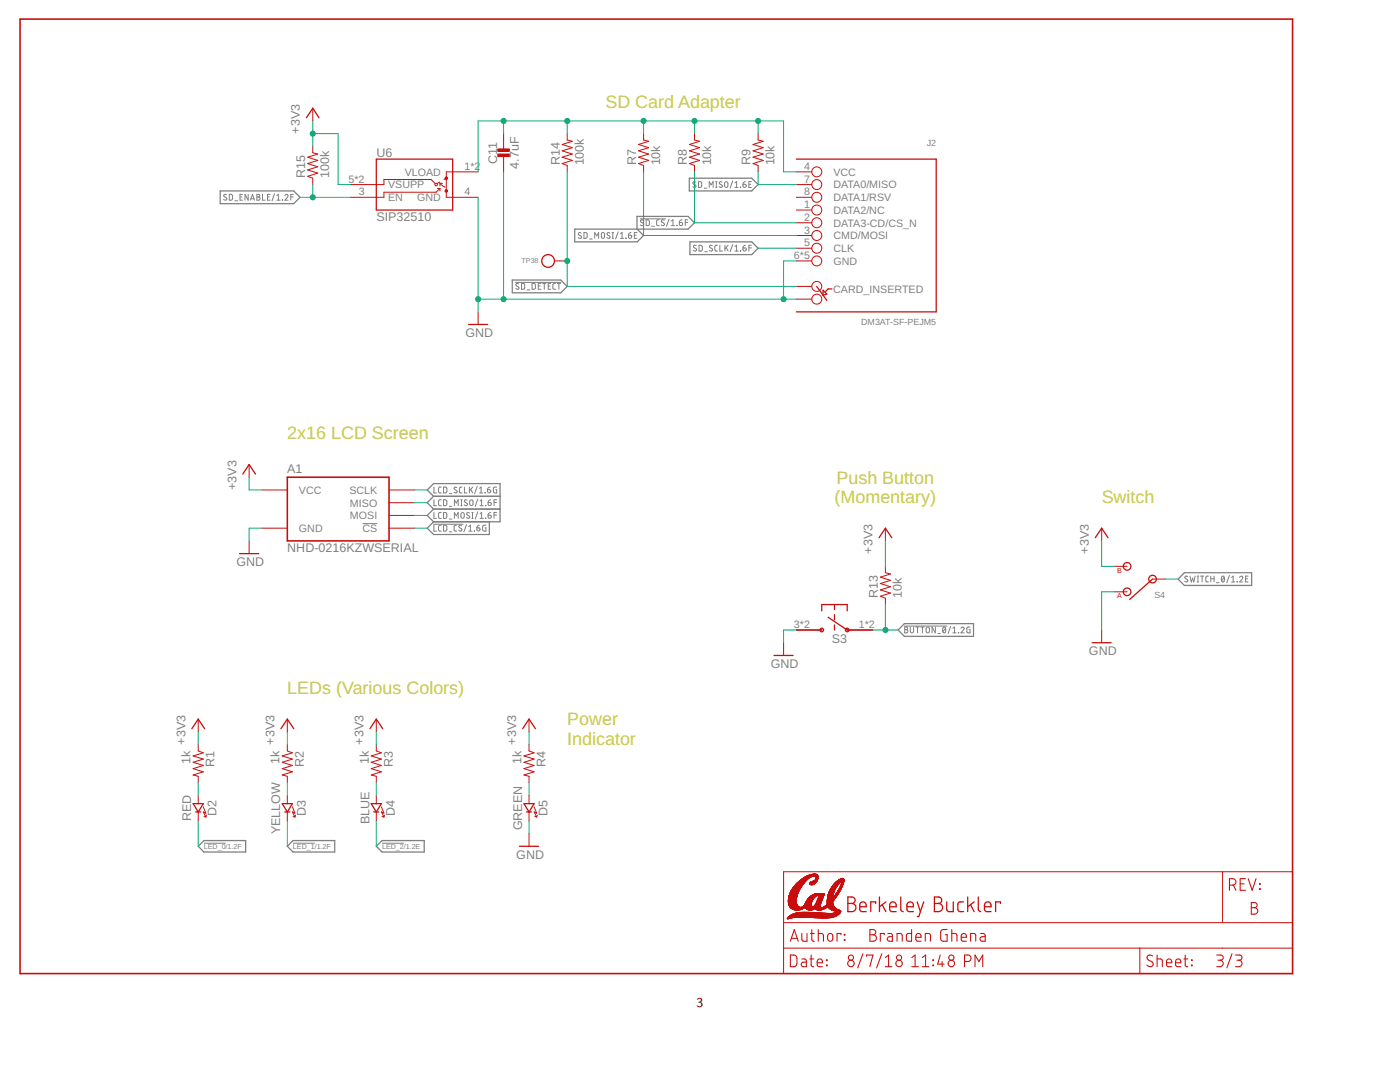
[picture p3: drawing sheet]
<svg xmlns="http://www.w3.org/2000/svg" width="279mm" height="216mm" viewBox="0 0 279 216" stroke-linecap="round" stroke-linejoin="round" font-family="sans-serif">
<g fill="none" stroke="#808080" stroke-width=".2">
<path d="M45.2 38.9l-.3-.1-.2 .1v.3l.4 .3a.32 .32 0 0 1 0 .5 .32 .32 0 0 1-.5-.2M45.8 38.8h.4l.2 .3v.5l-.2 .3h-.4zM47.9 39.3h.4M48.4 38.8h-.5v1.1h.5M49.5 38.8v1.1l-.6-1.1v1.1M50 39.9l.4-1.1 .4 1.1M50.1 39.7h.6M51.3 38.8l.5 .1v.3l-.2 .1 .3 .3-.2 .3h-.4zM51.3 39.3h.3M52.4 38.8v1.1h.5M53.4 39.3h.4M53.9 38.8h-.5v1.1h.5"/>
<path d="M54.8 38.7l-.5 1.4M55.2 39.9h.7M55.2 39l.4-.2v1.1M56.3 39.9h.1M56.9 39a.32 .32 0 0 1 .4-.2 .32 .32 0 0 1 .1 .5l-.5 .6h.6M58 39.3h.5M58.5 38.8h-.5v1.1M138.8 36.3h-.3l-.2 .2 .6 .5a.33 .33 0 0 1-.2 .4 .33 .33 0 0 1-.4-.1M139.4 36.2l.4 .1 .2 .1v.8l-.2 .2h-.4zM140.5 37.5h.6M141.5 37.4v-1.2l.4 .7 .4-.7v1.2M142.8 36.2h.3"/>
<path d="M142.8 37.4h.3M143 36.2v1.2M144.1 36.3l-.3-.1-.2 .2v.2l.4 .3a.3 .3 0 0 1 .1 .5 .3 .3 0 0 1-.5-.1h-.1M144.7 36.3h.3l.3 .3-.1 .6-.2 .2-.3-.1-.1-.2zM146.2 36.1l-.5 1.4M146.7 37.4h.6M146.7 36.5l.3-.3v1.2M147.8 37.4h.1M148.3 36.8h.4a.32 .32 0 0 1 .2 .3 .32 .32 0 0 1-.3 .3 .32 .32 0 0 1-.3-.3zM148.8 36.2a.51 .51 0 0 0-.5 .6M149.5 36.8h.3M150 36.2h-.5v1.2h.5"/>
<path d="M46.9 40.1h.5M102.9 56.3h9M103.5 56.7l-.4-.1-.1 .2 .5 .5a.32 .32 0 0 1-.2 .4 .32 .32 0 0 1-.4-.1M104.1 56.6h.4l.2 .1v.8l-.2 .2h-.4zM105.2 57.8h.5M106.2 56.6h.5l.1 .1v.8l-.1 .2h-.5zM107.4 57.1h.4M107.9 56.6h-.5v1.1h.5M108.3 56.6h.6M108.6 56.6v1.1M109.4 57.1h.4M109.9 56.6h-.5v1.1h.5"/>
<path d="M110.9 56.6h-.4l-.2 .2 .1 .8 .5 .1M111.2 56.6h.7M111.5 56.6v1.1M116 46.5a.29 .29 0 0 0-.5-.1 .29 .29 0 0 0 0 .5l.5 .3a.33 .33 0 0 1-.2 .4 .33 .33 0 0 1-.4-.2M116.5 46.4h.5l.2 .2v.8l-.2 .1-.5 .1zM117.7 47.7h.5M118.7 47.6v-1.2l.4 .7 .4-.7v1.2M120.1 46.5l.3-.1 .2 .2v.8l-.2 .2-.4-.2zM121.7 46.5a.29 .29 0 0 0-.4-.1 .29 .29 0 0 0 0 .5l.4 .3a.33 .33 0 0 1-.2 .4 .33 .33 0 0 1-.4-.2M122.2 46.4h.2M122.2 47.6h.2M122.3 46.4v1.2"/>
<path d="M123.4 46.3l-.5 1.4M123.8 47.6h.7M123.8 46.7l.3-.3v1.2M124.9 47.6h.1M125.4 46.9h.4a.33 .33 0 0 1 .3 .4 .33 .33 0 0 1-.4 .3 .33 .33 0 0 1-.3-.4zM125.9 46.4a.51 .51 0 0 0-.5 .5M126.6 46.9h.4M127.1 46.4h-.5v1.2h.5M127.8 43.7h5M128.4 44a.28 .28 0 0 0-.5-.1 .28 .28 0 0 0 .1 .4l.3 .2a.3 .3 0 0 1 .1 .5 .3 .3 0 0 1-.5 0l-.1-.1M128.9 43.9h.5l.2 .3v.5l-.2 .3h-.5zM130.1 45.1h.5"/>
<path d="M131.6 43.9h-.4l-.2 .2 .1 .9h.5M132.5 44l-.4-.1-.1 .2 .5 .4a.32 .32 0 0 1-.1 .5 .32 .32 0 0 1-.4-.1M133.5 43.7l-.5 1.4M134 45h.6M134 44.1l.3-.2v1.1M135.1 45h.1M135.6 44.4h.4a.32 .32 0 0 1 .2 .3 .32 .32 0 0 1-.3 .3 .32 .32 0 0 1-.3-.3zM136.1 43.9a.51 .51 0 0 0-.5 .5M136.8 44.4h.5M137.3 43.9h-.5v1.1M139 49l-.3-.1-.3 .2v.2l.5 .3a.32 .32 0 0 1-.1 .5 .32 .32 0 0 1-.4-.1M139.5 48.9l.5 .1 .2 .3v.5l-.2 .3h-.5z"/>
<path d="M140.6 50.2h.6M142.2 49h-.4l-.2 .2 .5 .4a.32 .32 0 0 1-.1 .5 .32 .32 0 0 1-.4-.1M143.2 48.9l-.4 .1-.1 .2v.8l.5 .1M143.7 48.9v1.2h.5M144.7 48.9v1.2M144.9 49.4l.4 .7M145.3 48.9l-.6 .8M146.2 48.8l-.5 1.4M146.7 49.2l.3-.3v1.2M146.7 50.1h.6M147.8 50h.1M148.3 49.5h.4a.32 .32 0 0 1 .2 .3 .32 .32 0 0 1-.3 .3 .32 .32 0 0 1-.3-.3z"/>
<path d="M148.8 48.9a.51 .51 0 0 0-.5 .6M149.5 49.5h.5M150 48.9h-.5v1.2M86.6 97.2v1.2h.5M86.6 99.7v1.2h.5M88.1 99.7l-.4 .1-.2 .2v.7l.6 .2M88.1 97.2h-.4l-.2 .3v.7l.6 .2M88.5 99.7l.5 .1 .2 .1v.8l-.2 .2h-.5zM88.5 97.2h.5l.2 .2v.7l-.2 .2-.5 .1zM89.7 98.5h.5M91.2 97.3l-.4-.1-.2 .3 .5 .4a.29 .29 0 0 1 0 .4 .29 .29 0 0 1-.4 0l-.1-.1M92 99.7h.2"/>
<path d="M92.1 99.7v1.2M92.2 97.2h-.4l-.1 .3 .1 .8 .4 .1M92.7 97.2v1.2h.5M93.2 99.8l-.4-.1-.1 .3 .5 .4a.29 .29 0 0 1 0 .5 .29 .29 0 0 1-.4-.1l-.2-.1M93.7 97.2v1.2M93.8 99.9l.2-.2 .4 .2v.7l-.3 .3-.3-.2zM93.9 97.6l.4 .8M94.3 97.2l-.6 .7M95.2 97l-.5 1.5M95.4 99.6l-.6 1.4M95.7 98.4h.6M95.7 97.5l.3-.3v1.2"/>
<path d="M95.8 100l.3-.3v1.2M96.8 98.4h.1M97.3 97.7h.4a.33 .33 0 0 1 .2 .4 .33 .33 0 0 1-.3 .2 .33 .33 0 0 1-.3-.3zM97.8 97.2a.51 .51 0 0 0-.5 .5M97.9 99.7l-.3 .2-.2 .3M99.1 99.7h-.5v1.2M99.1 97.2l-.6 .1v.8l.1 .2 .5 .1v-.7h-.2M72.3 104.5h3M86.5 104.6h5.9M86.6 102.3v1.1h.5M86.6 104.8v1.2h.5M88.1 102.3h-.4l-.2 .2v.8l.6 .1"/>
<path d="M88.1 104.8h-.4l-.2 .3v.7l.6 .2M88.5 102.3h.5l.2 .2v.7l-.2 .2h-.5zM88.5 104.8h.5l.2 .2v.8l-.2 .1-.5 .1zM89.7 101h.5M89.7 103.6h.5M89.7 106.1h.5M90.7 100.9v-1.2l.4 .7 .3-.7v1.2M90.7 103.4v-1.1l.4 .6 .3-.6v1.1M91.1 104.8h-.4l-.1 .3v.7l.5 .2M92 100.9h.2M92.1 102.3h.3l.2 .3v.7l-.2 .1h-.3l-.1-.3zM92.1 104.9l-.4-.1-.1 .3 .5 .4a.29 .29 0 0 1 0 .4 .29 .29 0 0 1-.4 0l-.2-.1"/>
<path d="M93.1 104.7l-.5 1.4M93.6 106h.6M93.6 105.1l.3-.3v1.2M93.7 102.4l-.4-.1-.2 .2 .5 .5a.32 .32 0 0 1 0 .5 .32 .32 0 0 1-.5-.2M94.2 103.4h.2M94.2 102.3h.2M94.3 102.3v1.1M94.7 106h.1M95.2 105.3h.3a.32 .32 0 0 1 .3 .4 .32 .32 0 0 1-.3 .3 .32 .32 0 0 1-.3-.4zM95.4 102.1l-.6 1.5M95.7 104.8l-.4 .2-.1 .3M95.8 100.9h.7"/>
<path d="M95.8 102.5l.3-.2v1.1M95.8 103.4h.7M96.9 100.9h.1M96.9 103.4h.1M97 104.8l-.6 .1-.1 .8 .2 .3h.5v-.7h-.2M97.4 100.2h.4a.32 .32 0 0 1 .3 .4 .32 .32 0 0 1-.4 .3 .32 .32 0 0 1-.3-.3zM97.4 102.8h.4a.32 .32 0 0 1 .3 .3 .32 .32 0 0 1-.4 .3 .32 .32 0 0 1-.3-.3zM97.9 102.3l-.3 .1-.2 .4M98.6 100.2h.5M98.6 102.8h.5M99.1 102.3h-.5v1.1M237 115.1l-.4-.1-.1 .2 .4 .4a.32 .32 0 0 1 0 .5 .32 .32 0 0 1-.5-.1"/>
<path d="M237.5 115l.2 1.1 .3-.7 .3 .7 .2-1.1M238.9 116.1h.3M238.9 115h.3M239.1 115v1.1M239.6 115h.6M239.9 115v1.1M241.2 115h-.4l-.2 .2 .1 .8 .1 .1h.4M241.6 115v1.1M241.6 115.5h.7M242.3 115v1.1M242.8 116.3h.5M243.9 115h.1a.6 .6 0 0 1 .4 .5 .6 .6 0 0 1-.4 .6l-.3-.6z"/>
<path d="M244.3 115.2l-.5 .7M245.3 114.8l-.5 1.5M245.8 116.1h.6M245.8 115.2l.3-.2v1.1M246.9 116.1h.1M247.4 115.2a.32 .32 0 0 1 .4-.2 .32 .32 0 0 1 .1 .5l-.5 .6h.6M248.6 115.5h.4M249.1 115h-.5v1.1h.5M180.5 124.9h8.5M180.6 125.1l.5 .1v.3l-.2 .1 .3 .3-.2 .4h-.4zM180.6 125.6h.3M181.7 125.1v.9l.2 .3 .4-.2v-1"/>
<path d="M182.8 125.1h.6M183.1 125.1v1.2M183.8 125.1h.6M184.1 125.1v1.2M185 125.2l.2-.1 .3 .2v.8l-.3 .2-.2-.1-.2-.2zM186.7 125.1v1.2l-.7-1.2v1.2M187.2 126.4h.5M188.3 125.2v-.1a.58 .58 0 0 1 .5 .6 .58 .58 0 0 1-.5 .6l-.2-.6zM188.7 125.4l-.5 .6M189.7 125l-.5 1.4M190.2 126.3h.6M190.2 125.4l.3-.3v1.2"/>
<path d="M191.3 126.3h.1M191.8 125.4a.32 .32 0 0 1 .4-.3 .32 .32 0 0 1 .1 .5l-.5 .7h.6M193.6 125.1l-.6 .1v1l.6 .1v-.7h-.2M40.7 168.3h4.3M58.5 168.3h4.3M76.2 168.3h4.4"/>
</g>
<g fill="none" stroke="#808080" stroke-width=".25">
<path d="M43.9 38.1h14.7l1.3 1.3-1.3 1.2h-14.7zM137.6 35.6h12.4l1.3 1.2-1.3 1.3h-12.4zM102.2 55.9h9.7l1.3 1.2-1.3 1.3h-9.7zM127.1 45.7v-2.5h10.2l1.3 1.2-1.3 1.3h-22.6v2.6h12.5l1.2-1.3-1.2-1.3M137.7 48.3h12.3l1.3 1.2-1.3 1.3h-12.3zM86.5 99l-1.2 1.3 1.2 1.3M86.5 99h13.3M86.5 99l-1.2-1.2 1.2-1.3h13.3v7.6h-13.3M86.5 101.6h13.3M86.5 101.6l-1.2 1.2 1.2 1.3M86.5 104.1l-1.2 1.3 1.2 1.3h11.2v-2.6M235.1 115.5l1.3-1.2h13.4v2.5h-13.4z"/>
<path d="M180.5 124.4h13.8v2.6h-13.8l-1.3-1.3zM39.6 168.9l1.1-1.2h8.3v2.3h-8.3zM58.5 167.7h8.3v2.3h-8.3l-1.2-1.1zM76.2 167.7h8.5v2.3h-8.5l-1.1-1.1z"/>
</g>
<path d="M4 3.8h254v190.5h-254zM57.3 95.2h20.3v12.7h-20.3z" fill="none" stroke="#c90d0c" stroke-width=".32"/>
<g fill="none" stroke="#c90d0c" stroke-width=".2">
<path d="M62.4 29.2v1.3l1 .2-2 .7 2 .6-2 .6 2 .7-2 .6 2 .6-2 .7 1 .4v1.2M62.4 21.6v2.5M86.8 36.6l-.8-.8h-9.4v1h-6.6M87.3 37.6h.5M87.8 36.3l-.5 .3M87.8 36.6l1 .7M87.8 37.6l-.8 .8h-10.4v1h-6.6M87.8 36.6v.5M87.8 37.6v.5M87.8 36.6h.5M89.1 38.4v1h6.3M89.1 35.6l-.5 .2"/>
<path d="M95.4 34.3h-6.3v3.5M100.5 26.7v3M100.5 31v3.3M113.2 26.7v1.2l1 .3-2 .6 2 .7-2 .6 2 .6-2 .7 2 .6-2 .6 1 .4v1.3M128.4 26.7v1.2l1.1 .3-2.1 .6 2.1 .7-2.1 .6 2.1 .6-2.1 .7 2.1 .6-2.1 .6 1 .4v1.3M138.6 26.7v1.2l1 .3-2 .6 2 .7-2 .6 2 .6-2 .7 2 .6-2 .6 1 .4v1.3M151.3 26.7v1.2l1 .3-2 .6 2 .7-2 .6 2 .6-2 .7 2 .6-2 .6 1 .4v1.3M158.9 36.8h3.1M158.9 39.4h3.1M158.9 34.3h3.1M110.7 52.1h2.5M158.9 41.9h3.1"/>
<path d="M158.9 44.4h3.1M158.9 47h3.1M158.9 49.5h3.1M158.9 52.1h3.1M158.9 57.1h3.1M158.9 59.7h3.1M95.4 62.2v2.5M49.7 92.7v2.5M52.3 97.8h5M77.6 97.8h5.1M49.7 107.9v2.6M52.3 105.4h5"/>
<path d="M77.6 105.4h5.1M77.6 102.8h5.1M77.6 100.3h5.1M176.7 105.4v2.5M176.7 113v1.3l1 .2-2 .7 2 .6-2 .6 2 .7-2 .6 2 .6-2 .7 1 .4v1.2M219.9 105.4v2.5M222.4 118.1h2.5M222.4 113h2.5M230 115.5h2.6M156.4 128.2v2.6M158.9 125.7h5.1M169.1 125.7h5.1"/>
<path d="M219.9 125.7v2.5M39.6 143.5v2.5M39.6 148.6v1.2l1 .4-2.1 .6 2.1 .7-2.1 .6 2.1 .6-2.1 .7 2.1 .6-2.1 .6 1.1 .3v1.3M39.6 158.7v1.7M57.3 148.6v1.2l1.1 .4-2.1 .6 2.1 .7-2.1 .6 2.1 .6-2.1 .7 2.1 .6-2.1 .6 1 .3v1.3M57.3 143.5v2.5M57.3 158.7v1.7M75.1 143.5v2.5M75.1 148.6v1.2l1 .4-2 .6 2 .7-2 .6 2 .6-2 .7 2 .6-2 .6 1 .3v1.3M75.1 158.7v1.7M105.6 143.5v2.5M105.6 148.6v1.2l1 .4-2 .6 2 .7-2 .6 2 .6-2 .7 2 .6-2 .6 1 .3v1.3"/>
<path d="M105.6 158.7v1.7M39.6 162v1.8M40.6 161l.5 1.3-.5-.3 .5 1M40.7 162.9l.4 .1M41.2 162.6l-.1 .4M57.3 162v1.8M58.4 161l.5 1.3-.5-.3 .5 1M58.5 162.9l.4 .1M59 162.6l-.1 .4M75.1 162v1.8M76.1 161l.5 1.3-.5-.3 .5 1M76.2 162.9l.4 .1"/>
<path d="M76.8 162.6l-.2 .4M105.6 162v1.8M105.6 166.3v2.6M106.6 161l.5 1.3-.5-.3 .5 1M106.7 162.9l.4 .1M107.2 162.6l-.1 .4M156.4 173.9h101.6v20.4h-101.6zM157.3 180h1.6M157.3 179.9h1.6M157.3 179.8h1.6M157.3 179.7h1.6M157.3 179.6h1.6"/>
<path d="M157.3 179.6v.2M157.3 179.8l.1 .3M157.4 179.5h1.5M157.4 179.4h1.5M157.4 179.4l-.1 .2M157.4 179.3h1.5M157.4 179.2h1.6M157.4 179.2v.2M157.4 179h1.6M157.4 178.9h1.6M157.4 178.9v.3M157.5 178.9h1.5"/>
<path d="M157.5 178.8h1.5M157.5 178.7h1.6M157.5 178.7l-.1 .2M157.5 178.6h1.6M157.6 178.5l-.1 .2M157.6 178.3h1.6M157.7 178.2h1.5M157.7 178.1h1.6M157.7 178.1l-.1 .4M157.8 178h1.5M157.8 177.9h1.6M157.8 177.9l-.1 .2"/>
<path d="M157.9 177.7l-.1 .2M158 177.6h1.5M158.1 177.4h1.6M158.2 177.3h1.5M158.5 176.8h1.5M158.6 176.7l-.7 1M158.8 176.5h1.4M158.8 176.5h1.5M158.9 176.4h1.4M158.9 179.6v.4M158.9 176.4l-.3 .3M158.9 179.5h-1.5"/>
<path d="M158.9 179.4v.2M159 179.3h-1.6M159 179.2l-.1 .2M159 179.1h-1.6M159 178.9v.3M159.1 178.8h-1.6M159.1 178.7l-.1 .2M159.1 178.7h-1.6M159.1 178.6h-1.6M159.1 178.5h-1.6M159.2 178.5h-1.6M159.2 178.4h-1.6"/>
<path d="M159.2 178.2l-1.6 .1M159.3 178.2h-1.6M159.3 178.1h-1.6M159.4 177.8l-.3 .9M159.4 177.8h-1.5M159.4 175.9l-.5 .5M159.5 177.7h-1.6M159.5 177.7l-.1 .1M159.6 177.5l-1.6 .1M159.6 177.5h-1.6M159.6 177.5h-1.5M159.6 175.7l-.2 .2"/>
<path d="M159.6 177.4h-1.5M159.7 175.7h1.2M159.7 177.2l-1.5 .1M159.7 177.2l-.2 .5M159.7 177.2h-1.5M159.8 177.2h-1.5M159.8 177.1h-1.5M159.8 177.1l-.1 .1M159.9 177h-1.5M159.9 176.9h-1.4M160 176.8l-1.5 .1M160 175.5l-.4 .2"/>
<path d="M160 175.4h1.2M160 176.8h-1.4M160.1 176.7h-1.5M160.1 176.7l-.3 .4M160.1 176.7h-1.4M160.1 176.6h-1.4M160.1 175.3l-.1 .2M160.2 176.6h-1.5M160.2 176.5l-.1 .2M160.3 176.4h-1.4M160.4 176.3h-1.4M160.4 176.2h-1.3"/>
<path d="M160.5 176.1l-1.4 .1M160.5 176.1l-.3 .4M160.5 176.1h-1.3M160.5 175.1l-.4 .2M160.6 176.1h-1.4M160.6 176h-1.3M160.7 176h-1.4M160.7 175.9h-1.3M160.8 175.8h-1.3M160.8 175.8h-1.2M160.9 180h1.1M160.9 175.7h-1.3"/>
<path d="M160.9 179.9l-.1 .2M160.9 174.9l-.4 .2M160.9 179.9h1.1M160.9 175.6l-.4 .5M161 179.8h1.1M161 175.6h-1.3M161 179.8l-.1 .1M161 179.7h1.1M161 175.6h-1.2M161.1 175.5h-1.2M161.1 179.6h1M161.2 179.4l-.2 .4"/>
<path d="M161.2 174.7h2M161.2 175.4h-1.1M161.3 174.7l-.4 .2M161.3 175.3h-1.2M161.4 175.3h-1.2M161.4 175.2h-1.1M161.5 179.1l-.3 .3M161.5 175.2h-1.1M161.6 179l-.1 .1M161.6 175.1h-1.2M161.6 175.1l-.7 .5M161.6 176.2l.1 .2"/>
<path d="M161.6 176.3h1.1M161.7 175.1h-1.2M161.7 176.5h.6M161.7 176.1l-.1 .1M161.8 176.5h.5M161.8 174.5h1.3M161.8 175h-1.2M161.8 175l-.2 .1M161.9 175h-1.2M161.9 176l-.2 .1M161.9 178.8h1M161.9 176.6h.1"/>
<path d="M161.9 174.5h1.1M161.9 174.5l-.6 .2M162 180l-.1 .3M162 174.9h-1.2M162 179.9h-1.1M162.1 179.8l-.1 .2M162.1 179.7h-1.1M162.1 179.6v.2M162.2 179.6h-1.1M162.2 178.6l-.6 .4M162.2 174.9h-1.3M162.2 179.5h-1.1"/>
<path d="M162.2 178.5h2.3M162.2 179.5h-1M162.2 174.4h.7M162.3 179.4h-1.1M162.3 175.8l-.4 .2M162.3 179.3l-1.1 .1M162.3 179.3h-1M162.4 179.3h-1.1M162.4 174.4l-.5 .1M162.4 178.5h1.1M162.4 179.2l-.3 .4M162.4 178.5l-.2 .1"/>
<path d="M162.4 174.8h-1.4M162.4 179.2h-1M162.5 176.4h-.8M162.5 179.2h-1.1M162.5 174.8h.7M162.5 179.1h-1M162.5 178.4h.9M162.5 179l-1 .1M162.6 176.3l-.4 .2-.5-.1M162.6 174.4v.4M162.6 175.7v.6M162.6 178.4v.6"/>
<path d="M162.6 179h-1M162.6 176.3h-1M162.6 175.7h.5M162.6 179l-.2 .2M162.6 178.4l-.2 .1M162.6 174.8l-.8 .2M162.6 174.4l.5 .2M162.6 174.4h.1M162.6 176.3h.1M162.6 175.7l-.3 .1M162.6 174.8l.2 .2M162.6 174.9h.6"/>
<path d="M162.7 178.9l-1.1 .1M162.7 178.4h.7M162.7 178.9h-1M162.7 176.2h-1.1M162.7 174.9h.6M162.7 178.9l-.1 .1M162.8 175.5h.4M162.8 176.2l-.2 .1M162.8 178.9h-1.1M162.8 176.1l-1.2 .1M162.8 175.5l-.2 .2M162.8 176.1h-1.1"/>
<path d="M162.8 175.4h.4M162.8 175h.5M162.8 175l.1 .1M162.8 175.1h.5M162.8 175.3h.4M162.8 175.2h.4M162.8 175.3v.2M162.9 175.1l-.1 .2M162.9 178.8h-1.1M162.9 176h-1.1M162.9 176l-.1 .2M162.9 176h-1"/>
<path d="M162.9 178.3h.3M162.9 175.9h-1M163 175.9h-.9M163 180l-.1 .2M163 180h.9M163 175.8h-.7M163 179.9h.9M163 175.8l-.1 .2M163 175.8h-.6M163 179.9v.1M163.1 178.7h-1.2M163.1 175.7h-.6"/>
<path d="M163.1 179.8h.9M163.1 174.6h-1.5M163.1 179.7l-.1 .2M163.1 179.7h.9M163.1 175.6h-.5M163.1 175.6l-.1 .2M163.1 174.6l.1 .2M163.2 175.6h-.5M163.2 179.6h.8M163.2 174.6h-1.8M163.2 174.7h-1.9M163.2 179.5l-.1 .2"/>
<path d="M163.2 179.5h.9M163.2 175.4h-.4M163.2 174.8h-2.1M163.2 175.4l-.1 .2M163.2 174.8l.1 .2M163.2 179.4h.9M163.3 179.4l-.1 .1M163.3 175.2h-.4M163.3 175.2l-.1 .2M163.3 175v.2M163.3 178.7h1.1M163.3 179.3h.9"/>
<path d="M163.3 178.7l-.6 .2M163.3 178.7l.1 .3M163.3 178.8h1.1M163.3 179.2v.2M163.3 179.2h.9M163.4 179h.9M163.4 178.8h1M163.4 178.9h.9M163.4 178.4h-.8M163.4 179l-.1 .2M163.6 178.5h.9M163.6 178.4h.9"/>
<path d="M163.6 178.3h.8M163.6 178.3l-.1 .2-.1-.1M163.8 178.3h-.2M163.9 179.9l-.1 .2M164 179.8h-.9M164 179.7h-.9M164.1 179.6h-.9M164.1 179.5l-.2 .4M164.1 179.3v.2M164.1 179.3l-.8 .1M164.2 179.2h-.9M164.2 179.1l-.1 .2"/>
<path d="M164.3 179.1h-1M164.3 178.9l-.9 .1M164.3 178.9l-.1 .2M164.3 178.3l.2 .1M164.3 178.9h-.9M164.4 178.8l-.1 .1M164.4 178.6l-2.4 .1M164.4 178.6h-2.3M164.4 178.6h-2.2M164.5 178.5l-.1 .3M164.5 178.4v.1M165.1 179.7v.7"/>
<path d="M165.1 180h1.1M165.1 179.9h1.1M165.1 179.6h1.3M165.1 179.5v.2M165.1 179.5h1.4M165.1 179.3v.2M165.1 179.2h1.6M165.2 179.1h1M165.2 179h1M165.2 179l-.1 .3M165.2 178.9h1M165.2 178.8h1"/>
<path d="M165.2 178.8v.2M165.2 178.7h1M165.2 178.6h1M165.3 178.6h1M165.3 178.5h1M165.3 178.4h1M165.4 178.3h.9M165.4 178.2h.9M165.4 178.2h1M165.4 178.2l-.2 .6M165.5 178h.9M165.5 178l-.1 .2"/>
<path d="M165.5 177.9h1M165.6 177.7h1M165.7 177.6l-.2 .4M165.7 177.5h.9M165.8 177.4l-.1 .2M165.8 177.3h1M165.9 177.2h.9M166 177l-.2 .4M166.1 176.9h.9M166.2 179.9v.3M166.2 179v.2l.1-.1M166.2 178.9h-1"/>
<path d="M166.2 178.8v.2M166.2 179.9h-1.1M166.3 178.6h-1.1M166.3 179.8h-1.2M166.3 178.5h-1M166.3 178.4h-1M166.3 176.6l-.3 .4M166.3 179.7l-.1 .2M166.3 178.4l-.1 .4M166.3 179.7l-1.2 .1M166.3 179.7h-1.2M166.3 178.2l-.9 .1"/>
<path d="M166.4 179.6l-1.3 .1M166.4 178.1h-1M166.4 179.6l-.1 .1M166.4 176.5h.9M166.4 178h-.9M166.4 178l-.1 .4M166.4 179.6h-1.3M166.5 177.9h-1M166.5 179.5h-1.4M166.5 177.8h-1M166.5 177.8h-.9M166.5 177.8l-.1 .2"/>
<path d="M166.5 177.7h-.9M166.5 179.4h-1.4M166.6 178.8h.4M166.6 177.6h-.9M166.6 179.3l-1.5 .1M166.6 177.5l-.9 .1M166.6 176.3l-.3 .3M166.6 177.6l-.1 .2M166.6 179.3l-.2 .3M166.6 179.3h-1.5M166.7 178.6h.4M166.7 177.4h-.9"/>
<path d="M166.7 177.4l-.1 .2M166.7 176.1v1.2M166.7 178.6v.6M166.7 176.1h.1M166.7 177.3h-.9M166.7 179.2l-.1 .1M166.7 178.6l-.4 .5M166.7 177.3v.1M166.7 179.2h-1.6M166.8 178.5l-.1 .1M166.8 179.1h-.5M166.8 177.2l-.1 .1"/>
<path d="M166.8 179l-.5 .1M166.8 179h-.4M166.9 177.1h-1M166.9 178.3l-.1 .2M166.9 178.9l-.2 .3M166.9 178.9l-.5 .1M166.9 177.1h-.9M166.9 178.9h-.4M166.9 175.9l-.3 .4M166.9 177h-.9M167 178.8h-.5M167 175.9h1.4"/>
<path d="M167 176.8l-.2 .4M167 178.8l-.1 .1M167 176.8l-.9 .1M167 178.7h-.4M167 176.8h-.9M167 175.8h1.4M167.1 176.8h-.9M167.1 178.6l-.5 .1M167.1 176.7h-.9M167.2 178.6h-.5M167.2 176.7h-1M167.2 176.6h-.9"/>
<path d="M167.2 175.7h1.2M167.2 178.5h-.5M167.2 178.5h-.4M167.3 177.8l-.4 .5M167.3 178.4h-.5M167.3 175.7h1.1M167.3 178.4h-.4M167.3 176.5h-.9M167.3 177.7h.4M167.3 178.3h-.4M167.3 177.6h.4M167.3 175.6h1.1"/>
<path d="M167.4 177.6l-.1 .2M167.4 176.4h-1M167.4 178.2l-.4 .6M167.4 178.2h-.4M167.4 175.6l-.5 .3M167.4 176.4h-.9M167.4 175.6h1M167.4 178.1h-.4M167.5 178.1h-.5M167.5 177.4h.3M167.5 176.3h-1M167.5 177.4l-.1 .2"/>
<path d="M167.5 178h-.4M167.5 177.3h.4M167.5 175.5h.9M167.5 176.3h-.9M167.5 177.9l-.4 .1M167.6 176.2l-.6 .6M167.6 177.9h-.4M167.6 176.2h-1M167.6 175.5h.8M167.6 177.2h.3M167.6 177.8h-.4M167.6 176.1l-.9 .1"/>
<path d="M167.7 177.7h-.4M167.7 177h.3M167.7 176.1h-1M167.7 175.4h.7M167.7 176.9h.3M167.7 177.5l-.3 .1M167.7 176.8h.4M167.7 176.1h-.9M167.8 177.5h-.4M167.8 176.8h.3M167.8 176.7l-.3 .7M167.8 177.4h-.4"/>
<path d="M167.8 176.7h.3M167.8 176.6h.4M167.9 176h-1.1M167.9 175.3h.4M167.9 177.2l-.4 .1M167.9 177.2l-.5 1M167.9 177.2h-.3M168 177.1h-.4M168 176.3h.3M168 177l-.1 .2M168 177h-.4M168 176.2h.3"/>
<path d="M168 176.1h.4M168 176.1v-.1h-.2l-.2 .2M168 176.1l-.2 .6M168 176.1h.3M168.1 176.8l-.1 .2M168.1 176.8l-.4 .1M168.1 175.3h.1M168.1 176.7h-.3M168.2 176.6l-.1 .2M168.2 175.3l.2 .1M168.2 175.3l-.8 .3M168.2 175.3h.1"/>
<path d="M168.2 176.6h-.3M168.2 176.5h-.3M168.3 176.4l-.1 .2M168.3 176.4h-.4M168.3 176.4h-.3M168.3 176.3h-.3M168.3 176.1l-.3 .1M168.4 175.4v.2M168.4 176l-.1 .4M168.4 176h-.4M168.4 176h-1.5M168.4 175.9h-1.5"/>
<path d="M168.4 175.8v.2M168.4 175.6v.2M168.4 175.8h-1.3M244 173.9v10.2M156.4 189.2h101.6M156.4 184.1h101.6M157.1 183.2v.1M157.1 183.3h.1M157.2 183.3h.1M157.4 183l-.3 .2M157.4 180.2h1.5M157.4 180.1h1.5"/>
<path d="M157.4 180h1.5M157.4 180.1v.2M157.4 182.9h9M157.4 180.3h1.6M157.4 180.3l.1 .4M157.4 180.4h1.6M157.4 180.5h1.6M157.4 180.4l1.6 .1M157.4 183.3h-.3M157.5 180.6h1.6M157.5 180.7h1.6M157.5 180.7h1.7"/>
<path d="M157.5 180.7l.1 .2M157.5 180.7l1.7 .1M157.6 180.8h1.7M157.6 180.8l1.7 .1M157.6 180.9h1.8M157.6 180.9l.5 .5M157.6 183.2l-.5 .1M157.6 181h1.9M157.7 181h1.9M157.7 181h2.9M157.8 181.1h2.7M157.8 183.2h-.7"/>
<path d="M157.9 181.2h2.5M157.9 181.3h2.4M158 181.3h2.3M158.1 183.1l-.9 .1M158.1 181.4h2.1M158.1 181.4l.8 .2M158.2 181.4h1.9M158.3 181.4h1.7M158.3 183.1h-1.1M158.4 181.5h1.4M158.6 181.5h1M158.7 183l-1.5 .1"/>
<path d="M158.7 181.6h.7M158.8 182.2h5.8M158.9 182.2h5M158.9 180v.3M158.9 180.3l.1 .1M159 180.4l.1 .2M159 183l-1.8 .3M159.1 180.6l.1 .2M159.2 182.1h3.6M159.2 180.8l.2 .1M159.3 182.1l-1.2 .4-.7 .5M159.4 180.9l.4 .2 .3-.1"/>
<path d="M159.6 182.1h2.9M159.7 183h-.2M159.9 182.1h-.6M160 181h3.8M160.1 181h3.7M160.2 182.1h.9M160.3 181.3l-1 .3M160.3 181.3l.4-.3 .4 .5 .6 .1M160.3 180.9h1.8M160.3 180.8h1.7M160.3 183h.2M160.4 180.8h1.6"/>
<path d="M160.4 180.7h1.5M160.4 180.7l-.3 .3M160.5 180.7h1.4M160.5 180.6h1.4M160.6 180.5h1.3M160.6 180.6l-.2 .1M160.7 180.4h1.2M160.7 181l3.2 .1M160.7 180.3h1.2M160.7 181.1h4.2M160.8 181.1h4.1M160.8 180.1h1.1"/>
<path d="M160.8 181.2h4M160.8 180.1l-.2 .5M160.8 180.1h1.2M160.9 181.3h1.7M161 183h5M161 181.4h1.5M161 181.4h1.4M161.1 181.4h1.2M161.2 181.5h1M161.3 181.5h.8M161.4 181.6h.5M161.6 182.1h.2"/>
<path d="M161.6 183l.2 .1M161.9 180.5v.2M161.9 180.3v.2M161.9 180.3h-1.2M161.9 180.2h-1.2M161.9 180.7l.1 .1M162 180h-1.2M162 180.8l.4 .1M162.1 183.1h3.7M162.2 181.5l-.4 .1M162.3 181.4l.4-.2 .2 .3M162.3 181.4l-.1 .1"/>
<path d="M162.5 183.1h.1M162.6 180.7l-.2 .2M162.6 180.7v.6M162.6 182.1v1M162.6 183.1h.1M162.6 181.3h-1.7M162.6 181.3h.1M162.6 180.7h.1M162.6 180.7h1.1M162.7 180.6h1M162.7 180.6l-.1 .1M162.7 181.3h2"/>
<path d="M162.7 181.3h1.9M162.8 182.1h.2M162.8 180.5h.9M162.8 181.4h1.7M162.8 180.4h.9M162.8 181.4h1.6M162.8 180.3h1M162.9 180.3h.9M162.9 183.1h2.6M162.9 180.2l-.2 .4M162.9 180.1h.9M162.9 181.5l.3 .1"/>
<path d="M162.9 181.5h1.2M163 181.5h.9M163.2 181.6h.2M163.2 181.6h.5M163.2 182.1l1.2 .1M163.3 183.1l.2 .1M163.7 180.7v.2M163.7 180.8l-1.3 .1M163.7 180.8h-1.2M163.7 180.7l-1.2 .1M163.7 180.7h-1.1M163.7 180.9h-3.5"/>
<path d="M163.7 180.6h-1.1M163.7 180.5h-1M163.8 180.3l-.1 .4M163.8 180.3l-1 .1M163.8 180.2h-.9M163.8 180.1v.2M163.9 180.1h-1M163.9 180l-1 .1M163.9 183.2h.2M164.1 181.5l-.7 .1M164.3 181.4l-1.4 .1M164.6 182.2h.2"/>
<path d="M164.6 180.9h1.8M164.6 180.8l-.2 .2a.48 .48 0 0 1-.7-.1M164.7 180.8h1.7M164.8 180.7h1.5M164.9 180.7h1.4M164.9 180.6h1.4M165 180.6h1.3M165 182.2l.2 .1M165 181l-.9 .1M165 183.2h-.2M165 180.5h1.3M165.1 180.5l-.5 .3"/>
<path d="M165.1 181l-1 .5M165.1 181l.2-.1 .2 .4M165.1 181h-.8M165.1 180.4v.1M165.1 180.5h1.1M165.1 180.4h1.1M165.1 180.3l1.1 .1M165.1 180.3h1.1M165.1 180.2h1.1M165.1 180.1h1.1M165.2 181h-.8M165.3 181h1.2"/>
<path d="M165.4 181l1.2 .1M165.4 181.1h1.2M165.4 181.1l1.3 .1M165.5 181.2h1.2M165.5 181.3l.2 .1M165.5 181.3h1.3M165.6 181.3h1.3M165.7 181.4h1.2M165.7 181.4l.3 .2M165.7 181.4h1.3M165.8 181.4l1.4 .1M165.9 181.5h1.4"/>
<path d="M165.9 181.5l1.5 .1M166 181.6h1.5M166.2 180.2v.2M166.2 181.7h1.5M166.2 180.4l.1 .2M166.3 180.6l.1 .2M166.3 183h-9M166.3 181.7h1.4M166.4 180.8l.1 .2M166.5 180.9h-2M166.5 181.7l1.3 .1M166.5 181l.1 .1"/>
<path d="M166.5 182.9h-9.1M166.5 182.2l-.4 .1M166.6 182.9l-1.4 .3M166.6 181.1l.1 .1M166.7 182.8l-9.2 .1M166.7 181.2v.6l-.7-.2M166.7 182.1v.7M166.7 182.1h.1M166.7 181.2l.6 .4M166.7 182.8h.1M166.7 182.1l-.2 .1M166.7 182.8l-.1 .1"/>
<path d="M166.8 182.1h.9M166.8 182.8h-9.3M166.8 181.8l.2 .1-.3 .2M166.8 181.8h1M166.9 182.8h-9.3M166.9 182h.9M166.9 181.8h.9M167 182.7l-.3 .1M167 182.7h-9.3M167.1 182.6l-9.3 .1M167.2 182.6h-9.4M167.2 182.6l-.2 .1"/>
<path d="M167.2 182.5l-9.3 .1M167.3 182.5h-9.3M167.3 182.5l-.1 .1M167.3 181.6l.3 .1M167.4 182.4l-9.3 .1M167.4 182.4h-9.2M167.5 182.4h-9.2M167.5 182.3h-9M167.6 182.2l-9 .1M167.6 182.2h-1.3M167.6 181.7h.1M167.7 182.1l-1.2 .1"/>
<path d="M167.7 182.1h-1M167.7 181.7l.1 .1M167.7 182h-.9M167.8 182l-.5 .5M167.8 181.8v.2M167.8 181.9h-.9M227.5 189.2v5.1"/>
<circle cx="87" cy="36.8" r=".25"/>
<circle cx="163" cy="39.4" r=".99"/>
<circle cx="163" cy="34.3" r=".99"/>
<circle cx="163" cy="36.8" r=".99"/>
<circle cx="163" cy="41.9" r=".99"/>
<circle cx="163" cy="57.2" r=".99"/>
<circle cx="163" cy="44.5" r=".99"/>
<circle cx="163" cy="47" r=".99"/>
<circle cx="163" cy="49.5" r=".99"/>
<circle cx="163" cy="52.1" r=".99"/>
<circle cx="163" cy="59.7" r=".99"/>
</g>
<g fill="none" stroke="#c90d0c" stroke-width=".21">
<path d="M245.4 176.6h.6a.65 .65 0 0 0 .7-.6 .65 .65 0 0 0-.7-.7h-.6v2.4M246.1 176.6l.6 1.1M247.5 176.4h.8M248.6 175.3h-1.1v2.4h1.1M249.1 175.3l.8 2.4 .8-2.4M251.4 176.3l.1 .1zM251.4 177.3l.1 .2zM157.7 190.6h.9l.4 .4v1.3l-.1 .3-.3 .3h-.9zM157.7 187.8l.8-2.3 .8 2.3M157.9 187.2h1.2M160 191.3l.7 .1 .2 .3v1.2h-.6a.46 .46 0 0 1-.4-.5 .46 .46 0 0 1 .4-.4h.6M160 186.3v1.3l.4 .2h.7v-1.5"/>
<path d="M161.6 191.3h.8M161.7 186.3h.8M161.9 190.6v2.1l.5 .2M162 185.5v2.1l.5 .2M163.1 192.1h1a.54 .54 0 0 0-.3-.7 .54 .54 0 0 0-.7 .5l.1 .9 .9 .1M163.3 186.3l.9 .1 .1 .2v1.2M163.3 185.5v2.3M164.9 191.5l.2 .2zM164.9 192.6l.2 .1zM165.3 186.4l.5-.1a.92 .92 0 0 1 .1 1.4l-.3 .1-.4-.3zM167.8 186.5v-.2h-.8v1.5M168.5 186.5l.1 .1z"/>
<path d="M168.5 187.5l.1 .1zM172.2 190.3l-1 2.8M172.9 190.8v-.2h1.3l-.6 2.3M173.6 185.5h.7a.52 .52 0 0 1 .5 .5 .52 .52 0 0 1-.5 .5 .65 .65 0 0 1 .6 .7 .65 .65 0 0 1-.6 .6h-.7zM173.6 186.5h.7M176 190.3l-1.1 2.8M176.5 186.5v-.2h-.8v1.5M176.7 192.9h1.3M176.7 191.1l.6-.5v2.3M177.2 186.3h.7l.2 .2v1.3h-.6a.46 .46 0 0 1-.4-.4 .46 .46 0 0 1 .4-.5h.6M179 187.8v-1.5l.9 .1 .2 .2v1.2M181.9 185.5v2.3h-.8l-.2-.4v-.9l.2-.2h.8"/>
<path d="M182 192.9h1.3M182 191.1l.6-.5v2.3M182.8 187h1a.54 .54 0 0 0-.4-.7 .54 .54 0 0 0-.6 .5l.1 .9 .9 .1M184.1 192.9h1.3M184.1 191.1l.6-.5v2.3M184.7 187.8v-1.5l.9 .1 .1 1.4M186.2 192.6l.1 .1zM186.2 191.5l.1 .2zM187.6 190.6l-.5 1.8h1.3M188 191.9v1M189 185.5h-.7a.51 .51 0 0 0-.6 .5v1.3l.2 .4 1.1 .1v-1.3h-.4M189.9 186.3l1 .1 .1 .2v1.2"/>
<path d="M189.9 185.5v2.3M191.8 187h1.1a.54 .54 0 0 0-.4-.7 .54 .54 0 0 0-.7 .5l.1 .9 1 .1M192.5 191.9h.6a.65 .65 0 0 0 .7-.7 .65 .65 0 0 0-.7-.6h-.6v2.3M193.7 187.8v-1.5l.9 .1 .1 1.4M194.6 192.9v-2.3l.8 1.3 .7-1.3v2.3M195.7 186.3h.7l.2 .3v1.2h-.6a.46 .46 0 0 1-.4-.4 .46 .46 0 0 1 .4-.5h.6M230 190.8a.58 .58 0 0 0-.9-.1 .58 .58 0 0 0 .1 .8l.7 .4a.54 .54 0 0 1 .2 .8 .54 .54 0 0 1-.8 .1l-.4-.2M230.9 191.3l1 .2 .1 1.4M230.9 190.6v2.3M232.8 192.1h1a.54 .54 0 0 0-.3-.7 .54 .54 0 0 0-.7 .5l.1 .9 .9 .1M234.6 192.1h1a.54 .54 0 0 0-.3-.7 .54 .54 0 0 0-.7 .5l.1 .9 .9 .1M236.3 191.3h.7"/>
<path d="M236.5 190.6l.1 2.1 .4 .2M237.8 192.6l.1 .1zM237.8 191.5l.1 .2zM242.8 190.6h.8a.52 .52 0 0 1 .5 .5 .52 .52 0 0 1-.5 .5h-.5M243.5 191.6a.65 .65 0 0 1 .6 .6 .65 .65 0 0 1-.6 .7h-.7M245.9 190.3l-1.1 2.8M246.6 190.6h.8a.52 .52 0 0 1 .5 .5 .52 .52 0 0 1-.5 .5h-.6M247.2 191.6a.65 .65 0 0 1 .7 .6 .65 .65 0 0 1-.7 .7h-.6M249.7 180.1h.7a.52 .52 0 0 1 .5 .5 .52 .52 0 0 1-.5 .5 .65 .65 0 0 1 .6 .7 .65 .65 0 0 1-.6 .6h-.7zM249.7 181.1h.7"/>
<circle cx="169.8" cy="191.1" r=".52"/>
<circle cx="169.8" cy="192.2" r=".65"/>
<circle cx="179.4" cy="191.1" r=".52"/>
<circle cx="179.4" cy="192.2" r=".65"/>
<circle cx="189.9" cy="192.2" r=".65"/>
<circle cx="189.9" cy="191.1" r=".52"/>
</g>
<g fill="none" stroke="#c90d0c" stroke-width=".25">
<path d="M61.2 23.5l1.2-1.9 1.3 1.9M75.1 31.7h15.2v10.2h-15.2zM158.9 31.7h27.9v30.5h-27.9M163 57.1l2 2.8M164.3 57.9l.7 .8-.7 .2zM166 57.7h-.7l-.5 .5M93.5 64.7h3.8M48.5 94.6l1.2-1.9 1.3 1.9M47.8 110.5h3.8M175.4 107.3l1.3-1.9 1.3 1.9M218.6 107.3l1.3-1.9 1.2 1.9M230 115.5l-4.6 4.1"/>
<path d="M154.5 130.8h3.8M158.9 125.7h5.1M164 121.9v-1.3h5.1v1.3M165.3 123.2l3.8 2.5h5.1M166.5 120.6v1M166.5 122.7v1M166.5 124.7v1M218 128.2h3.8M38.3 145.4l1.3-1.9 1.2 1.9M56.1 145.4l1.2-1.9 1.3 1.9M73.8 145.4l1.3-1.9 1.3 1.9M104.3 145.4l1.3-1.9 1.2 1.9"/>
<path d="M38.5 160.4h2.1l-1 1.6zM39.1 162h1M56.3 160.4h2.1l-1.1 1.6zM56.8 162h1M74.1 160.4h2l-1 1.6zM74.6 162h1M103.7 168.9h3.8M104.6 160.4h2l-1 1.6zM105.1 162h1M169.2 179h.8a.65 .65 0 0 1 .7 .6 .65 .65 0 0 1-.7 .7 .81 .81 0 0 1 .8 .8 .81 .81 0 0 1-.8 .8h-.8zM175.5 179v2.9M176.8 180l-1.3 .9"/>
<path d="M179.8 179v2.6l.5 .3M183 180l.7 1.9M184.3 180l-.9 2.9h-.4M186.5 179h.8a.65 .65 0 0 1 .6 .6 .65 .65 0 0 1-.6 .7 .81 .81 0 0 1 .8 .8 .81 .81 0 0 1-.8 .8h-.8zM188.9 180l.1 1.6 .4 .3h.8v-1.9M192.3 180h-.8l-.3 .1v.3v1.3l.3 .2h.8M193.1 179v2.9M194.4 180l-1.3 .9M195.2 179l.1 2.6 .4 .3M169.2 180.3h.8M171.6 180.9h1.3a.68 .68 0 0 0-.5-.9 .68 .68 0 0 0-.8 .6l.1 1.1 .2 .2h1M174.8 180.3v-.3h-1v1.9"/>
<path d="M176.1 180.5l.7 1.4M177.5 180.9h1.4a.69 .69 0 0 0-.5-.9 .69 .69 0 0 0-.9 .6l.1 1 .2 .2 1.1 .1M181 180.9h1.3a.68 .68 0 0 0-.5-.9 .68 .68 0 0 0-.8 .6l.1 1.1 .2 .2h1M186.5 180.3h.8M193.7 180.5l.7 1.4M196.5 180.9h1.3a.69 .69 0 0 0-.5-.9 .69 .69 0 0 0-.8 .6l.1 1.1 .2 .2h1M199.7 180.3v-.3h-1v1.9"/>
<circle cx="109.4" cy="52.1" r="1.27"/>
<circle cx="224.9" cy="118.1" r=".76"/>
<circle cx="224.9" cy="113" r=".76"/>
<circle cx="230" cy="115.5" r=".76"/>
<circle cx="164" cy="125.7" r=".36"/>
<circle cx="169.1" cy="125.7" r=".36"/>
</g>
<g fill="#c90d0c" stroke="#c90d0c" stroke-width=".2">
<path d="M99.4 29.7h2.2v.5h-2.2z"/>
<path d="M99.4 30.7h2.2v.5h-2.2z"/>
</g>
<g fill="#c90d0c" stroke="#c90d0c" stroke-width=".2">
<circle cx="89.1" cy="38.1" r=".25"/>
<circle cx="89.1" cy="35.6" r=".25"/>
</g>
<g fill="none" stroke="#0dab76" stroke-width=".2">
<path d="M59.9 39.4h10.1M62.4 24.1v5.1M62.4 36.8v2.6M62.4 26.7h5.1v10.1h2.5M95.4 34.3v-10.2h61v10.2h2.5M95.4 39.4v22.8M100.5 24.1v2.6M100.5 34.3v25.4M113.2 34.3v22.8h45.7M113.2 24.1v2.6M128.4 24.1v2.6M128.4 34.3v12.7h30.5"/>
<path d="M138.6 24.1v2.6M138.6 34.3v10.1h20.3M151.3 24.1v2.6M151.3 34.3v2.5h7.6M95.4 59.7h63.5M151.3 49.5h7.6M158.9 52.1h-2.5v7.6M49.7 95.2v2.6h2.6M82.7 97.8h2.6M52.3 105.4h-2.6v2.5M82.7 105.4h2.6M82.7 100.3h2.6"/>
<path d="M82.7 102.8h2.6M176.7 107.9v5.1M219.9 107.9v5.1h2.5M222.4 118.1h-2.5v7.6M232.6 115.5h2.5M158.9 125.7h-2.5v2.5M174.2 125.7h5M176.7 120.6v5.1M39.6 146v2.6M39.6 156.2v2.5M57.3 146v2.6M57.3 156.2v2.5"/>
<path d="M75.1 146v2.6M75.1 156.2v2.5M105.6 146v2.6M105.6 156.2v2.5M39.6 163.8v5.1M57.3 163.8v5.1M75.1 163.8v5.1M105.6 163.8v2.5"/>
</g>
<g fill="#0dab76" stroke="#0dab76" stroke-width=".2">
<circle cx="113.2" cy="52.1" r=".51"/>
<circle cx="156.4" cy="59.7" r=".51"/>
<circle cx="95.4" cy="59.7" r=".51"/>
<circle cx="100.5" cy="59.7" r=".51"/>
<circle cx="138.6" cy="24.1" r=".51"/>
<circle cx="151.3" cy="24.1" r=".51"/>
<circle cx="100.5" cy="24.1" r=".51"/>
<circle cx="113.2" cy="24.1" r=".51"/>
<circle cx="128.4" cy="24.1" r=".51"/>
<circle cx="62.4" cy="39.4" r=".51"/>
<circle cx="62.4" cy="26.7" r=".51"/>
<circle cx="176.7" cy="125.7" r=".51"/>
</g>
<g font-size="3.6" fill="#c8c832">
<text x="120.8" y="21.6">SD Card Adapter</text>
<text x="57.3" y="87.6">2x16 LCD Screen</text>
<text x="166.6" y="100.3">(Momentary)</text>
<text x="166.9" y="96.5">Push Button</text>
<text x="219.9" y="100.3">Switch</text>
<text x="57.3" y="138.4">LEDs (Various Colors)</text>
<text x="113.2" y="144.7">Power</text>
<text x="113.2" y="148.6">Indicator</text>
</g>
<text font-size="2.7" x="139" y="200.9">3</text>
<g font-size="2.5" fill="#808080">
<text x="59.9" y="26.7" transform="rotate(-90 59.9 26.7)">+3V3</text>
<text x="60.9" y="35.6" transform="rotate(-90 60.9 35.6)">R15</text>
<text x="65.7" y="35.6" transform="rotate(-90 65.7 35.6)">100k</text>
<text x="75.1" y="31.2">U6</text>
<text x="99.2" y="32.7" transform="rotate(-90 99.2 32.7)">C11</text>
<text x="103.6" y="33.7" transform="rotate(-90 103.6 33.7)">4.7uF</text>
<text x="111.7" y="33" transform="rotate(-90 111.7 33)">R14</text>
<text x="116.5" y="33" transform="rotate(-90 116.5 33)">100k</text>
<text x="126.9" y="33" transform="rotate(-90 126.9 33)">R7</text>
<text x="131.7" y="33" transform="rotate(-90 131.7 33)">10k</text>
<text x="137.1" y="33" transform="rotate(-90 137.1 33)">R8</text>
<text x="141.9" y="33" transform="rotate(-90 141.9 33)">10k</text>
<text x="149.8" y="33" transform="rotate(-90 149.8 33)">R9</text>
<text x="154.6" y="33" transform="rotate(-90 154.6 33)">10k</text>
<text x="75.1" y="44.2">SIP32510</text>
<text x="92.9" y="67.3">GND</text>
<text x="57.3" y="94.5">A1</text>
<text x="47.2" y="97.8" transform="rotate(-90 47.2 97.8)">+3V3</text>
<text x="47.2" y="113">GND</text>
<text x="57.3" y="110.2">NHD-0216KZWSERIAL</text>
<text x="174.1" y="110.5" transform="rotate(-90 174.1 110.5)">+3V3</text>
<text x="217.3" y="110.5" transform="rotate(-90 217.3 110.5)">+3V3</text>
<text x="175.2" y="119.4" transform="rotate(-90 175.2 119.4)">R13</text>
<text x="180" y="119.4" transform="rotate(-90 180 119.4)">10k</text>
<text x="166" y="128.2">S3</text>
<text x="217.3" y="130.8">GND</text>
<text x="153.8" y="133.3">GND</text>
<text x="37" y="148.6" transform="rotate(-90 37 148.6)">+3V3</text>
<text x="54.8" y="148.6" transform="rotate(-90 54.8 148.6)">+3V3</text>
<text x="72.6" y="148.6" transform="rotate(-90 72.6 148.6)">+3V3</text>
<text x="103" y="148.6" transform="rotate(-90 103 148.6)">+3V3</text>
<text x="38" y="152.5" transform="rotate(-90 38 152.5)">1k</text>
<text x="42.8" y="153" transform="rotate(-90 42.8 153)">R1</text>
<text x="55.8" y="152.5" transform="rotate(-90 55.8 152.5)">1k</text>
<text x="60.6" y="153" transform="rotate(-90 60.6 153)">R2</text>
<text x="73.6" y="152.5" transform="rotate(-90 73.6 152.5)">1k</text>
<text x="78.4" y="153" transform="rotate(-90 78.4 153)">R3</text>
<text x="104.1" y="152.5" transform="rotate(-90 104.1 152.5)">1k</text>
<text x="108.9" y="153" transform="rotate(-90 108.9 153)">R4</text>
<text x="38.2" y="163.9" transform="rotate(-90 38.2 163.9)">RED</text>
<text x="43.2" y="162.9" transform="rotate(-90 43.2 162.9)">D2</text>
<text x="55.9" y="166.5" transform="rotate(-90 55.9 166.5)">YELLOW</text>
<text x="61" y="162.9" transform="rotate(-90 61 162.9)">D3</text>
<text x="73.7" y="164.5" transform="rotate(-90 73.7 164.5)">BLUE</text>
<text x="78.8" y="162.9" transform="rotate(-90 78.8 162.9)">D4</text>
<text x="104.2" y="165.7" transform="rotate(-90 104.2 165.7)">GREEN</text>
<text x="109.3" y="162.9" transform="rotate(-90 109.3 162.9)">D5</text>
<text x="103" y="171.4">GND</text>
</g>
<g font-size="2.1" fill="#808080">
<text x="80.8" y="35">VLOAD</text>
<text x="92.7" y="33.9">1*2</text>
<text x="160.5" y="33.9">4</text>
<text x="166.3" y="35">VCC</text>
<text x="69.6" y="36.5">5*2</text>
<text x="71.6" y="39">3</text>
<text x="77.4" y="37.6">VSUPP</text>
<text x="77.4" y="40.1">EN</text>
<text x="83.3" y="40.1">GND</text>
<text x="92.7" y="39">4</text>
<text x="160.5" y="36.5">7</text>
<text x="160.5" y="39">8</text>
<text x="160.5" y="41.5">1</text>
<text x="166.3" y="37.6">DATA0/MISO</text>
<text x="166.3" y="40.1">DATA1/RSV</text>
<text x="160.5" y="44.1">2</text>
<text x="160.5" y="46.6">3</text>
<text x="166.3" y="42.7">DATA2/NC</text>
<text x="166.3" y="45.2">DATA3-CD/CS_N</text>
<text x="166.3" y="47.7">CMD/MOSI</text>
<text x="158.4" y="51.7">6*5</text>
<text x="160.5" y="49.2">5</text>
<text x="166.3" y="50.3">CLK</text>
<text x="166.3" y="52.8">GND</text>
<text x="166.3" y="58.4">CARD_INSERTED</text>
<text x="59.7" y="98.5">VCC</text>
<text x="69.7" y="98.5">SCLK</text>
<text x="69.8" y="101.1">MISO</text>
<text x="59.7" y="106.2">GND</text>
<text x="69.8" y="103.6">MOSI</text>
<text x="72.3" y="106.2">CS</text>
<text x="158.4" y="125.3">3*2</text>
<text x="171.4" y="125.3">1*2</text>
</g>
<g font-size="1.8" fill="#808080">
<text x="185" y="29.2">J2</text>
<text x="171.9" y="64.8">DM3AT-SF-PEJM5</text>
<text x="230.4" y="119.4">S4</text>
</g>
<g font-size="1.4" fill="#808080">
<text x="104.1" y="52.6">TP38</text>
<text x="40.7" y="169.4">LED_0/1.2F</text>
<text x="58.5" y="169.4">LED_1/1.2F</text>
<text x="76.3" y="169.4">LED_2/1.2E</text>
</g>
<g font-size="1.4" fill="#c90d0c">
<text x="222.9" y="119.4">A</text>
<text x="222.9" y="114.3">B</text>
</g>
</svg>
